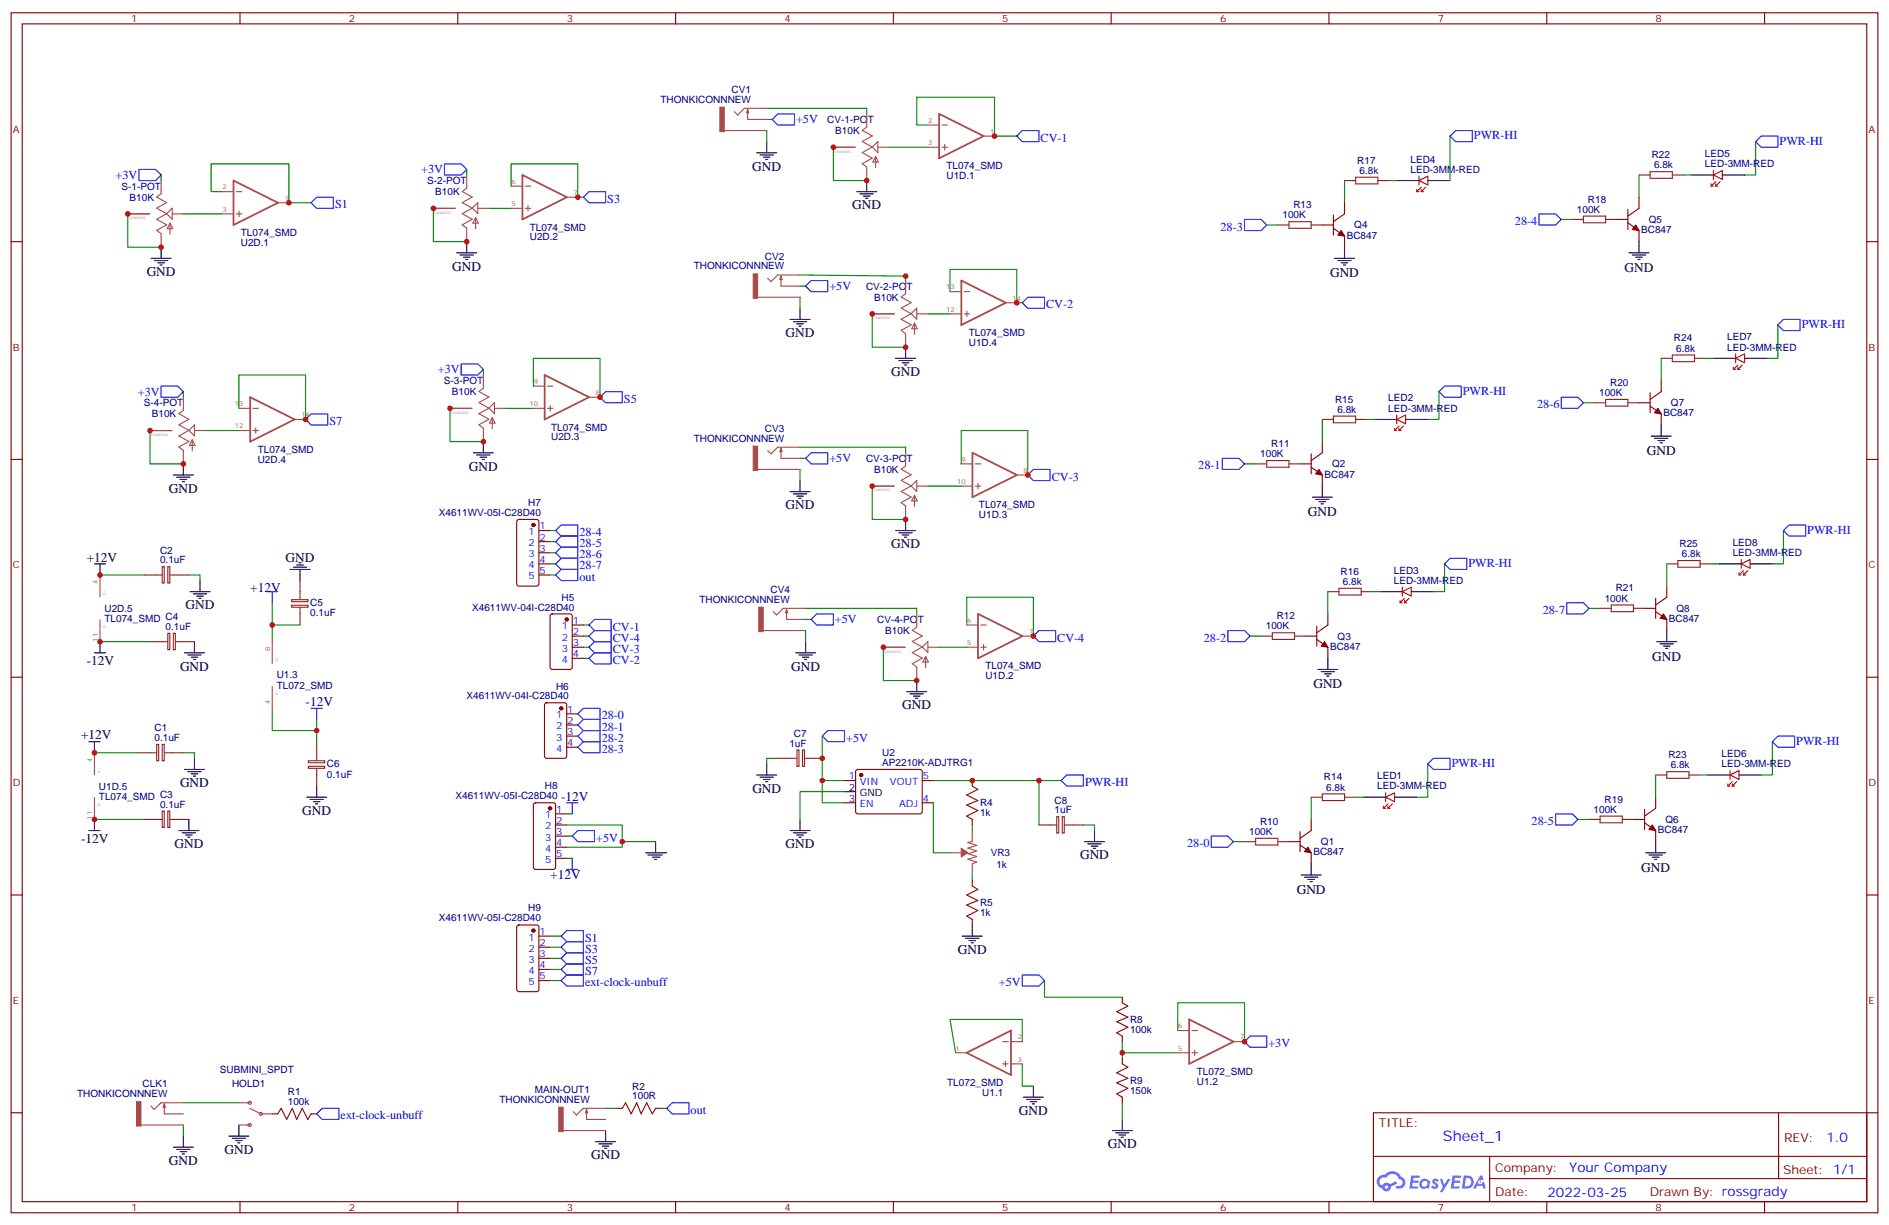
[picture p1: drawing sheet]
<svg xmlns="http://www.w3.org/2000/svg" width="600mm" height="389mm" viewBox="0 0 600 389" stroke-linecap="round" stroke-linejoin="round" font-family="sans-serif">
<g fill="none" stroke="#870000" stroke-width=".35">
<path d="M3.5 4.1h592.7v381h-592.7zM7.1 7.6h585.6v373.9h-585.6zM76.2 4.1v3.5M145.3 4.1v3.5M214.5 4.1v3.5M283.6 4.1v3.5M352.8 4.1v3.5M421.9 4.1v3.5M491.1 4.1v3.5M560.2 4.1v3.5M3.5 76.7h3.6M592.7 76.7h3.5"/>
<path d="M3.5 145.9h3.6M592.7 145.9h3.5M3.5 215h3.6M592.7 215h3.5M3.5 284.2h3.6M592.7 284.2h3.5M3.5 353.3h3.6M436 353.3h156.7v28.2h-156.7zM564.7 353.3v20.9M592.7 353.3h3.5M436.1 367.2h156.4M472.9 374.2h119.6"/>
<path d="M472.9 367.2v14.1M76.2 381.5v3.6M145.3 381.5v3.6M214.5 381.5v3.6M283.6 381.5v3.6M352.8 381.5v3.6M421.9 381.5v3.6M491.1 381.5v3.6M560.2 381.5v3.6"/>
</g>
<g fill="#5487ff">
<path d="M455 374.5a1.22 1.22 0 0 1 1.7 .2l-.3 .6a.47 .47 0 0 0-.4-.4 .47 .47 0 0 0-.5 .2l.2 .2a1.14 1.14 0 0 1 .7 1.8 1.14 1.14 0 0 1-1.9 0l-.2-.2 .5-.6 .7 .5a.29 .29 0 0 0 .4-.3 .29 .29 0 0 0-.3-.3 1.04 1.04 0 0 1-.6-1.7z"/>
<path d="M448 373.2h2.4l.3 .2-.1 .5-1.8 .1-.2 .8h1.6l.3 .4-.4 .4h-1.6l-.1 1.1h1.7l.2 .3-.2 .3-2.7 .1z"/>
<path d="M461.2 373.2l2.7 .2-.2 .5-1.8 .1-.1 .8h1.5l.3 .4-.4 .4h-1.5l-.2 1.1h1.7l.2 .3-.2 .3-2.6 .1z"/>
<path d="M469.9 373.2h.7l.3 1.3-.6 .3a.69 .69 0 0 0-1 .3 .69 .69 0 0 0 .5 .9 .69 .69 0 0 0 .8-.6l.5-.2 .6 2.2h-.8l-.2-.9h-1.7l-.5 .9h-.9z"/>
<path d="M457.1 374.3h.8l.6 1.8 1.1-1.8h.9l-2.5 4.2h-.9l.9-1.5z"/>
<path d="M464.7 373.2l-.6 4.2h1.4a2.11 2.11 0 0 0 2.4-2.1 2.11 2.11 0 0 0-2.5-2.1zM465.4 374a1.43 1.43 0 0 1 1.7 1.6 1.43 1.43 0 0 1-2.1 1.1z"/>
<path d="M451 374.9a1.54 1.54 0 0 0-.1 2.1 1.54 1.54 0 0 0 2.2 .1l.6 .3 .3-2.3-.6-.3a1.49 1.49 0 0 0-2.4 .1zM451.3 375.9a.95 .95 0 0 1 1.9 0 .95 .95 0 0 1-1.9 0z"/>
<path d="M437.7 373.6a2.18 2.18 0 0 0 1.1 3.7 1.44 1.44 0 0 0 1.6 .9 1.44 1.44 0 0 0 1.2-1.4l2-1-.4-.8-2 1a1.47 1.47 0 0 0-2.4 .4 1.39 1.39 0 0 1-.6-1.9 1.39 1.39 0 0 1 2-.5 2.12 2.12 0 0 1 2.1-1.3 2.12 2.12 0 0 1 1.9 1.7 1.14 1.14 0 0 1 1.1 1.4 1.14 1.14 0 0 1-1.7 .7 .43 .43 0 0 0-.5 .4 .43 .43 0 0 0 .4 .5 1.98 1.98 0 0 0 2.6-1.2 1.98 1.98 0 0 0-1.3-2.6 3.1 3.1 0 0 0-5.2-.6l-.9 .1zM439.6 376.9a.55 .55 0 0 1 1.1 0 .55 .55 0 0 1-1.1 0z"/>
<circle cx="470" cy="375.3" r=".26"/>
</g>
<g fill="none" stroke="#008700" stroke-width=".35">
<path d="M243.4 34.4h31.8v1.8M243.4 37.9h1.8M294.6 39.7h-3.6v-8.8h24.7v12.3h7.1M51.2 55.6v1.7M148.2 53.8v1.8M162.3 59.1v-7.1h21.1v10.6h1.8M243.4 41.5v3.5M264.6 46.7v10.6h10.6M282.2 46.7h12.4M426.9 57.3v7.1M441 57.3h2.4M460.4 43.2v14.1"/>
<path d="M520.3 55.6v7M534.5 55.6h2.4M557.4 45v10.6h-3.5M40.6 67.9v10.6h10.6M58.2 67.9h12.4M70.6 60.9h-3.6v-8.9h24.7v12.4h7.1M137.6 66.1v10.6h10.6M155.2 66.1h7.1M402.2 71.4h3.5M495.7 69.7h3.5M254 94.4v3.5M254 87.3l33.5 .4"/>
<path d="M254 90.8h1.8M276.9 99.7v10.5h10.6M287.5 87.3v1.8M294.6 99.7h7M301.6 92.6v-7.1h21.2v10.6h1.8M153.5 117.3v1.8M527.4 113.8v7M541.5 113.8h2.5M564.4 103.2v10.6h-3.5M47.6 136.7v10.6h10.6M58.2 124.4v1.7M65.3 136.7h10.5"/>
<path d="M75.8 129.6v-10.5h21.2v14.1M142.9 129.6v10.6h10.6M160.5 129.6h8.8M169.3 122.6v-8.8h21.2v12.3M419.8 133.2v7M433.9 133.2h2.5M456.8 124.4v8.8h-3.5M502.7 127.9h3.5M254 142h33.5v1.8M254 149v3.6M254 145.5h1.8M276.9 154.3v10.6h10.6"/>
<path d="M294.6 154.3h10.6M305.2 147.3v-10.6h21.1v14.1M395.1 147.3h3.5M174.6 179h1.8M174.6 175.5h1.8M174.6 172h1.8M174.6 168.5h1.8M458.6 179v8.9h-3.5M529.2 179v7.1M543.3 179h2.4M566.2 168.5v10.5h-3.5M31.7 182.6h14.2"/>
<path d="M60 182.6h3.5v1.7M86.4 198.4h8.8M86.4 191.4v12.3M174.6 182.6h1.8M185.2 198.4h1.8M255.8 193.1h35.2v1.8M255.8 196.7h1.7M306.9 198.4v-8.8h21.2v12.4M421.6 187.9v7M435.7 187.9h2.4M504.5 193.1h3.5M31.7 203.7h15.9"/>
<path d="M185.2 205.5h1.8M185.2 202h1.8M185.2 209h1.8M255.8 200.2v3.5M280.5 205.5v10.6h10.5M298.1 205.5h8.8M396.9 202h3.5M30 239h14.1M58.2 239h3.5v1.8M86.4 224.9v7.1h14.1M100.5 228.4v7.1M261.1 233.7v14.1h7"/>
<path d="M562.7 235.5v10.6h-3.5M179.9 258.4h1.8M246.9 240.8h-3.5v1.7M261.1 247.8v7.1h7M268.1 251.4h-14.1v8.8M296.3 254.9v15.9h5.3M296.3 247.8h40.6M329.8 247.8v14.1M416.3 253.1v7.1M430.4 253.1h2.5M453.3 242.5v10.6h-3.5M525.6 246.1v7"/>
<path d="M539.8 246.1h2.4M30 260.2h15.9M179.9 261.9h17.7v7.1h-17.7M179.9 265.5h1.8M179.9 272.5h1.8M197.6 267.2h10.5M308.7 261.9v1.8M308.7 277.8v1.8M344 261.9h3.5v1.8M391.6 267.2h3.5M500.9 260.2h3.6M174.6 297.2h3.6"/>
<path d="M174.6 311.3h3.6M174.6 300.7h3.6M174.6 304.3h3.6M174.6 307.8h3.6M331.6 311.3v5.3h24.7M324.6 330.7v-7h-23l1.8 10.6M324.6 337.8v7h3.5M356.3 330.7v5.3M356.3 334.3h17.6M373.9 327.2v-8.8h21.2v12.3M58.2 350.1h17.6M58.2 357.2v3.5"/>
<path d="M192.3 351.9h3.5M209.9 351.9h1.8M356.3 350.1v5.3"/>
</g>
<g fill="none" stroke="#00f" stroke-width=".35">
<path d="M246.9 36.2h5.3v3.5h-5.3l-1.7-1.8zM44.1 53.8h5.3l1.8 1.8-1.8 1.7h-5.3zM141.1 52h5.3l1.8 1.8-1.8 1.8h-5.3zM324.6 41.5h5.2v3.5h-5.2l-1.8-1.8zM460.4 43.2l1.7-1.7h5.3v3.5h-5.3zM557.4 45l1.8-1.8h5.2v3.5h-5.2zM98.8 64.4l1.7-1.8h5.3v3.5h-5.3zM187 60.9h5.3v3.5h-5.3l-1.8-1.8zM395.1 69.7h5.3l1.8 1.7-1.8 1.8h-5.3zM488.6 67.9h5.3l1.8 1.8-1.8 1.7h-5.3zM257.5 89.1h5.3v3.5h-5.3l-1.7-1.8zM326.3 94.4h5.3v3.5h-5.3l-1.7-1.8z"/>
<path d="M146.4 115.5h5.3l1.8 1.8-1.8 1.8h-5.3zM564.4 103.2l1.8-1.8h5.3v3.6h-5.3zM51.2 122.6h5.2l1.8 1.8-1.8 1.7h-5.2zM98.8 131.4h5.3v3.5h-5.3l-1.8-1.7zM192.3 124.4h5.3v3.5h-5.3l-1.8-1.8zM456.8 124.4l1.8-1.8h5.3v3.5h-5.3zM495.7 126.1h5.2l1.8 1.8-1.8 1.7h-5.2zM257.5 143.8h5.3v3.5h-5.3l-1.7-1.8zM326.3 150.8l1.8-1.8h5.3v3.6h-5.3zM388.1 145.5h5.2l1.8 1.8-1.8 1.7h-5.2zM178.2 166.7h5.2v3.5h-5.2l-1.8-1.7zM178.2 177.3h5.2v3.5h-5.2l-1.8-1.8z"/>
<path d="M178.2 170.2h5.2v3.5h-5.2l-1.8-1.7zM178.2 173.7h5.2v3.6h-5.2l-1.8-1.8zM458.6 179l1.8-1.7h5.3v3.5h-5.3zM566.2 168.5l1.8-1.8h5.3v3.5h-5.3zM84.7 187.9h3.5M86.4 187.9v3.5M178.2 180.8h5.2v3.5h-5.2l-1.8-1.7zM188.7 196.7h5.3v3.5h-5.3l-1.7-1.8zM259.3 194.9h5.3v3.5h-5.3l-1.8-1.7zM497.4 191.4h5.3l1.8 1.7-1.8 1.8h-5.3zM188.7 207.3h5.3v3.5h-5.3l-1.7-1.8zM188.7 203.7h5.3v3.6h-5.3l-1.7-1.8z"/>
<path d="M188.7 200.2h5.3v3.5h-5.3l-1.7-1.7zM329.8 200.2h5.3v3.5h-5.3l-1.7-1.7zM389.8 200.2h5.3l1.8 1.8-1.8 1.7h-5.3zM98.8 224.9h3.5M100.5 224.9v3.5M185.2 232h5.3v3.5h-5.3l-1.8-1.8zM185.2 224.9h5.3v3.5h-5.3l-1.8-1.7zM185.2 228.4h5.3v3.6h-5.3l-1.8-1.8zM185.2 235.5h5.3v3.5h-5.3l-1.8-1.8zM262.8 232h5.3v3.5h-5.3l-1.7-1.8zM564.4 233.7h5.3v3.5h-5.3l-1.7-1.7zM179.9 254.9h3.5"/>
<path d="M181.7 254.9v3.5M338.7 246.1h5.3v3.5h-5.3l-1.8-1.8zM453.3 242.5l1.8-1.7h5.3v3.5h-5.3zM493.9 258.4h5.3l1.7 1.8-1.7 1.7h-5.3zM179.9 276h3.5M181.7 272.5v3.5M183.4 263.7h5.3v3.5h-5.3l-1.7-1.7zM384.5 265.5h5.3l1.8 1.7-1.8 1.8h-5.3zM178.2 297.2l1.7-1.7h5.3v3.5h-5.3zM179.9 299h5.3v3.5h-5.3l-1.7-1.8zM178.2 304.3l1.7-1.8h5.3v3.5h-5.3zM179.9 309.6h5.3v3.5h-5.3l-1.7-1.8z"/>
<path d="M179.9 306h5.3v3.6h-5.3l-1.7-1.8zM324.6 309.6h5.2l1.8 1.7-1.8 1.8h-5.2zM396.9 329h5.3v3.5h-5.3l-1.8-1.8zM102.3 351.9h5.3v3.5h-5.3l-1.8-1.7zM211.7 351.9l1.7-1.8h5.3v3.6h-5.3z"/>
</g>
<path d="M298.2 36.2l14.1 7-14.1 7.1zM74.1 57.3l14.2 7.1-14.2 7zM165.9 55.6l14.1 7-14.1 7.1zM305.2 89.1l14.1 7-14.1 7.1zM172.9 119.1l14.1 7-14.1 7.1zM79.4 126.1l14.1 7.1-14.1 7zM308.7 143.8l14.1 7-14.1 7.1zM310.5 194.9l14.1 7.1-14.1 7zM306.9 334.3l14.1-7.1v14.1zM377.5 323.7l14.1 7-14.1 7.1z" fill="none" stroke="#a64a4a" stroke-width=".56"/>
<g fill="none" stroke="#a64a4a" stroke-width=".35">
<path d="M237.4 34.7v3.2h2.4M237.4 34.7l.3 1.1h-.7zM239.8 34.4h-3.5l-2.1 2.1-1.1-1M239.9 34.4h3.5M239.9 37.9h3.5M275.2 36.2v4.1l-1.4 1.1 3.1 1.8-3.1 1.7 3.1 1.8M294.6 39.7h3.4M299 39.7h1.8M51.2 57.3v4.2l-1.5 1.1 3.2 1.7-3.2 1.8 3.2 1.8M148.2 55.6v4.1l-1.4 1.1 3.1 1.8-3.1 1.7 3.1 1.8M162.3 59.1h3.4M166.7 59.1h1.8"/>
<path d="M230 41.5h9.8M239.9 41.5h3.5M264.6 46.7h6.9M275.2 53.9v3.4M276.9 46.7l-3.1 1.8 3.1 1.7-3.1 1.8 1.4 1v.7M278 49.7v3.5M278 49.7l.9 1.7h-1.8zM278.7 44.9v3.6l-1.8-1.8zM278.8 46.7h3.4M294.6 46.7h3.4M299 46.7h1.8M299.9 45.9v1.7"/>
<path d="M312.3 43.2h3.4M40.6 67.9h6.9M51.2 75v3.5M52.9 67.9l-3.2 1.7 3.2 1.8-3.2 1.7 1.5 1.1v.7M54 70.9v3.5M54 70.9l.9 1.7h-1.8zM54.7 66.1v3.5l-1.8-1.7zM54.7 67.9h3.5M70.6 67.9h3.4M70.6 60.9h3.4M75 67.9h1.8M75 60.9h1.8"/>
<path d="M75.9 67v1.8M88.3 64.4h3.4M137.6 66.1h6.9M148.2 73.3v3.4M149.9 66.1l-3.1 1.8 3.1 1.7-3.1 1.8 1.4 1v.7M149.9 66.1l1.8-1.8v3.6zM151 69.1v3.5M151 69.1l.9 1.8h-1.8zM151.8 66.1h3.4M162.3 66.1h3.4M166.7 66.1h1.8M167.6 65.3v1.7"/>
<path d="M180 62.6h3.4M240.5 94.4h9.9M247.9 87.7v3.1h2.5M247.9 87.7l.4 1h-.7zM250.4 87.3h-3.5l-2.1 2.1-1.1-1M250.5 87.3h3.5M250.5 90.8h3.5M250.5 94.4h3.5M276.9 99.7h7M287.5 89.1v4.2l-1.4 1 3.2 1.8-3.2 1.7 3.2 1.8M289.3 99.6l-3.2 1.8 3.2 1.7-3.2 1.8 1.4 1.1v.7M291 97.8v3.6l-1.7-1.8z"/>
<path d="M291.1 99.7h3.5M301.6 99.7h3.5M301.6 92.6h3.5M306.1 99.7h1.8M306.1 92.6h1.8M307 98.8v1.7M319.3 96.1h3.5M153.5 119.1v4.1l-1.5 1.1 3.2 1.8-3.2 1.7 3.2 1.8M287.5 106.8v3.4M290.3 102.6v3.5M290.3 102.6l.9 1.8h-1.7zM47.6 136.7h7"/>
<path d="M58.2 126.1v4.2l-1.4 1.1 3.2 1.7-3.2 1.8 3.2 1.7M60 136.6l-3.2 1.8 3.2 1.8-3.2 1.7 1.4 1.1v.7M60 136.6l1.7-1.7v3.5zM61 139.6v3.6M61 139.6l.9 1.8h-1.8zM61.8 136.7h3.5M75.8 136.7h3.5M75.8 129.6h3.5M80.3 136.7h1.8M80.3 129.6h1.8M81.2 135.8v1.8M93.5 133.2h3.5"/>
<path d="M142.9 129.6h6.9M153.5 136.8v3.4M155.2 129.6l-3.2 1.8 3.2 1.7-3.2 1.8 1.5 1v.7M155.2 129.6l1.8-1.8v3.6zM156.3 132.6v3.5M156.3 132.6l.9 1.8h-1.8zM157 129.6h3.5M169.3 129.6h3.5M169.3 122.6h3.5M173.8 129.6h1.8M173.8 122.6h1.8M174.7 128.8v1.7"/>
<path d="M187 126.1h3.5M58.2 143.8v3.5M240.5 149h9.9M247.9 142.3v3.2h2.5M247.9 142.3l.4 1.1h-.7zM250.4 142h-3.5l-2.1 2.1-1.1-1M250.5 142h3.5M250.5 145.5h3.5M250.5 149h3.5M276.9 154.3h7M287.5 143.8v4.1l-1.4 1.1 3.2 1.8-3.2 1.7 3.2 1.8M289.3 154.3l-3.2 1.7 3.2 1.8-3.2 1.8 1.4 1v.7"/>
<path d="M290.3 157.3v3.5M290.3 157.3l.9 1.7h-1.7zM291 152.5v3.5l-1.7-1.7zM291.1 154.3h3.5M305.2 154.3h3.4M305.2 147.3h3.4M309.6 154.3h1.8M309.6 147.3h1.8M310.5 153.5v1.7M322.8 150.8h3.5M287.5 161.5v3.4M31.7 182.6v6.9"/>
<path d="M31.7 196.8v6.9M249.7 193.5v3.2h2.5M249.7 193.5l.4 1.1h-.7zM252.2 193.1h-3.5l-2.2 2.2-1-1.1M252.3 193.1h3.5M252.3 196.7h3.5M291 194.9v4.2l-1.4 1 3.2 1.8-3.2 1.8 3.2 1.7M306.9 198.4h3.5M311.4 198.4h1.7M86.4 203.7v7M86.4 218v6.9M242.3 200.2h9.9"/>
<path d="M252.3 200.2h3.5M280.5 205.5h6.9M291 212.6v3.5M292.8 205.4l-3.2 1.8 3.2 1.8-3.2 1.7 1.4 1.1v.7M293.9 208.4v3.6M293.9 208.4l.8 1.8h-1.7zM294.6 203.7v3.5l-1.8-1.8zM294.6 205.5h3.5M306.9 205.5h3.5M311.4 205.5h1.7M312.3 204.6v1.8M324.6 202h3.5"/>
<path d="M30 239v7M30 253.2v7M301.6 270.8h3.5M308.7 263.7v3.5l-1.4 .3 2.8 .9-2.8 .9 2.8 .9-2.8 .9 2.8 .8-2.8 .9 2.8 .9-1.4 .5M308.7 274.3v3.5M303.4 334.3h3.5M318.3 337.8h1.8M318.3 330.7h1.8M319.2 336.9v1.8M321.1 337.8h3.5M321.1 330.7h3.5M373.9 334.3h3.5"/>
<path d="M373.9 327.2h3.5M378.4 334.3h1.8M378.4 327.2h1.8M379.3 333.4v1.7M391.6 330.7h3.5M44.7 357.2h9.9M52.2 350.5v3.2h2.4M52.2 350.5l.3 1h-.7zM54.6 350.1h-3.5l-2.1 2.1-1.1-1M54.7 357.2h3.5M54.7 350.1h3.5M54.7 353.7h3.5"/>
<path d="M75.8 357.2h3.5M75.8 350.1h3.5M78.8 350.1a.5 .5 0 0 1 .7-.4 .5 .5 0 0 1 .2 .8 .5 .5 0 0 1-.8-.2M78.8 357.2a.5 .5 0 0 1 .7-.5 .5 .5 0 0 1 .2 .8 .5 .5 0 0 1-.8-.1M79.3 351.9l3.5 1.8M82.3 353.7a.5 .5 0 0 1 .7-.5 .5 .5 0 0 1 .2 .8 .5 .5 0 0 1-.8-.2M83 353.7h3.4M178.8 359h9.9M186.2 352.2v3.2h2.5M186.2 352.2l.4 1.1h-.7zM188.7 351.9h-3.5l-2.2 2.1-1-1M188.8 351.9h3.5"/>
<path d="M188.8 355.4h3.5M188.8 359h3.5"/>
</g>
<g fill="none" stroke="#000" stroke-width=".35">
<path d="M240.2 48.5h6.4M241.3 49.2h4.2M242.4 49.9h2.1M243.1 50.6h.7M243.4 45v3.5M275.2 57.3v3.6M443.4 57.3h7.1M453.3 57.3h7.1M536.9 55.6h7.1M546.8 55.6h7.1M51.2 78.5v3.5M148.2 76.7v3.6"/>
<path d="M272 60.9h6.3M273 61.6h4.3M274.1 62.3h2.1M274.8 63h.7M426.9 78.5v3.5M520.3 76.7v3.6M48 82h6.3M49 82.7h4.3M50.1 83.4h2.1M50.8 84.1h.7M145 80.3h6.3M146 81h4.3"/>
<path d="M147.1 81.7h2.1M147.8 82.4h.7M254 97.9v3.5M423.7 82h6.3M424.7 82.7h4.3M425.8 83.4h2.1M426.5 84.1h.7M517.2 80.3h6.3M518.2 81h4.3M519.3 81.7h2.1M520 82.4h.7M250.8 101.4h6.4"/>
<path d="M251.9 102.1h4.2M252.9 102.8h2.2M253.6 103.5h.8M284.3 113.8h6.4M285.4 114.5h4.2M286.5 115.2h2.1M287.2 115.9h.7M287.5 110.2v3.6M544 113.8h7M553.9 113.8h7M436.4 133.2h7M446.3 133.2h7"/>
<path d="M524.2 138.5h6.4M525.3 139.2h4.2M526.3 139.9h2.2M527.4 134.9v3.6M55 150.8h6.4M56.1 151.5h4.2M57.1 152.2h2.2M57.9 152.9h.7M58.2 147.3v3.5M150.3 143.8h6.3M151.3 144.5h4.3M152.4 145.2h2.1"/>
<path d="M153.1 145.9h.7M153.5 140.2v3.6M250.8 156.1h6.4M251.9 156.8h4.2M252.9 157.5h2.2M253.6 158.2h.8M254 152.6v3.5M416.6 157.9h6.4M417.7 158.6h4.2M418.7 159.3h2.2M419.5 160h.7M419.8 154.3v3.6"/>
<path d="M527 140.6h.8M30 179h3.5M31.7 179v3.6M94.2 179.4h2.1M94.9 178.7h.7M284.3 168.5h6.4M285.4 169.2h4.2M286.5 169.9h2.1M287.2 170.6h.7M287.5 164.9v3.6M545.7 179h7.1M555.6 179h7.1"/>
<path d="M60.3 187.9h6.4M61.4 188.6h4.2M62.4 189.3h2.2M63.1 190h.8M63.5 184.3v3.6M92.1 180.8h6.3M93.1 180.1h4.3M95.2 180.8v3.5M438.1 187.9h7.1M448 187.9h7.1M30 207.3h3.5M31.7 203.7v3.6"/>
<path d="M58.6 207.3h6.3M59.6 208h4.3M60.7 208.7h2.1M61.4 209.4h.7M61.7 203.7v3.6M252.6 207.3h6.3M253.6 208h4.3M254.7 208.7h2.1M255.4 209.4h.7M255.8 203.7v3.6M287.9 219.6h6.3M291 216.1v3.5"/>
<path d="M418.4 212.5h6.3M419.5 213.3h4.2M420.5 214h2.1M421.2 214.7h.7M421.6 209v3.5M526 203.7h6.3M527 204.4h4.3M528.1 205.1h2.1M528.8 205.8h.7M529.2 200.2v3.5M28.2 235.5h3.5M30 235.5v3.5"/>
<path d="M288.9 220.3h4.3M290 221h2.1M290.7 221.7h.7M58.6 244.3h6.3M59.6 245h4.3M60.7 245.7h2.1M61.4 246.4h.7M61.7 240.8v3.5M97.4 253.1h6.3M98.4 253.8h4.3M99.5 254.5h2.1M100.2 255.2h.7"/>
<path d="M100.5 249.6v3.5M240.2 246.1h6.4M241.3 246.8h4.2M242.4 247.5h2.1M243.1 248.2h.7M243.4 242.5v3.6M268.1 251.4h3.5M432.9 253.1h7M442.7 253.1h7.1M542.2 246.1h7.1M552.1 246.1h7.1M28.2 263.7h3.5"/>
<path d="M30 260.2v3.5M56.8 263.7h6.3M57.9 264.4h4.2M58.9 265.1h2.1M59.6 265.8h.7M60 260.2v3.5M205 270.8h6.7M205.7 271.5h4.6M207.1 272.2h2.4M207.8 272.9h.7M208.1 267.2v3.6M250.8 263.7h6.4"/>
<path d="M251.9 264.4h4.2M252.9 265.1h2.2M253.6 265.8h.8M254 260.2v3.5M344.3 267.2h6.4M345.4 267.9h4.2M346.4 268.6h2.1M347.1 269.3h.7M347.5 263.7v3.5M413.1 277.8h6.4M414.2 278.5h4.2M415.2 279.2h2.1"/>
<path d="M415.9 279.9h.7M416.3 274.3v3.5M522.5 270.8h6.3M523.5 271.5h4.3M524.6 272.2h2.1M525.3 272.9h.7M525.6 267.2v3.6M305.5 297.2h6.4M306.6 297.9h4.2M307.6 298.6h2.1M308.3 299.3h.7M308.7 293.7v3.5"/>
<path d="M75.8 357.2v3.5M192.3 359v3.5M324.9 348.4h6.4M326 349.1h4.2M327 349.8h2.1M327.7 350.5h.7M328.1 344.8v3.6M353.1 359h6.4M354.2 359.7h4.2M356.3 355.4v3.6M55 364.2h6.4M56.1 364.9h4.2"/>
<path d="M57.1 365.7h2.2M57.9 366.4h.7M58.2 360.7v3.5M72.7 360.7h6.3M73.7 361.4h4.3M74.8 362.1h2.1M75.5 362.8h.7M189.1 362.5h6.3M190.1 363.2h4.3M191.2 363.9h2.1M191.9 364.6h.7M355.2 360.4h2.2"/>
<path d="M356 361.1h.7"/>
</g>
<g fill="none" stroke="#8c2424" stroke-width=".35">
<path d="M426.9 57.3h3.5M430.4 56.3h7v2.1h-7zM437.4 57.3h3.6M520.3 55.6h3.6M523.9 54.5h7v2.1h-7zM530.9 55.6h3.6M405.7 71.4h3.5M409.2 70.4h7.1v2.1h-7.1zM416.3 71.4h3.5M499.2 69.7h3.5M502.7 68.6h7.1v2.1h-7.1zM509.8 69.7h3.5"/>
<path d="M527.4 113.8h3.5M530.9 112.7h7.1v2.1h-7.1zM538 113.8h3.5M419.8 133.2h3.5M423.3 132.1h7.1v2.1h-7.1zM430.4 133.2h3.5M506.2 127.9h3.6M509.8 126.8h7v2.1h-7zM516.8 127.9h3.5M398.6 147.3h3.6M402.2 146.2h7v2.1h-7zM409.2 147.3h3.5"/>
<path d="M51.5 179.9h.6v5.2h-.6zM53.3 179.9h.6v5.2h-.6zM529.2 179h3.5M532.7 178h7.1v2.1h-7.1zM539.8 179h3.5M45.9 182.6h5.6M54 182.6h6M92.6 190.4h5.2v.6h-5.2zM92.6 192.2h5.2v.6h-5.2zM95.2 184.3v6M95.2 192.8v5.6M421.6 187.9h3.5"/>
<path d="M425.1 186.8h7.1v2.1h-7.1zM432.2 187.9h3.5M508 193.1h3.5M511.5 192.1h7.1v2.1h-7.1zM518.6 193.1h3.5M47.6 203.7h5.7M53.3 201.1h.6v5.2h-.6zM55 201.1h.7v5.2h-.7zM55.7 203.7h6M400.4 202h3.5M403.9 200.9h7.1v2.1h-7.1zM411 202h3.5"/>
<path d="M44.1 239h5.6M49.7 236.4h.7v5.1h-.7zM51.5 236.4h.6v5.1h-.6zM52.2 239h6M100.5 235.5v6M253 238.1h.6v5.2h-.6zM254.8 238.1h.6v5.2h-.6zM51.5 257.5h.6v5.2h-.6zM53.3 257.5h.6v5.2h-.6zM97.9 241.5h5.2v.7h-5.2zM97.9 243.3h5.2v.6h-5.2zM100.5 243.9v5.7"/>
<path d="M246.9 240.8h6M255.4 240.8h5.7M335.5 259.3h.6v5.2h-.6zM337.3 259.3h.6v5.2h-.6zM416.3 253.1h3.5M419.8 252.1h7.1v2.1h-7.1zM426.9 253.1h3.5M508 259.1h7.1v2.1h-7.1zM525.6 246.1h3.6M529.2 245h7v2.1h-7zM536.2 246.1h3.6M45.9 260.2h5.6"/>
<path d="M54 260.2h6M329.8 261.9h5.7M338 261.9h6M395.1 267.2h3.5M398.6 266.2h7.1v2.1h-7.1zM405.7 267.2h3.5M504.5 260.2h3.5M515.1 260.2h3.5"/>
</g>
<path d="M308.7 249.6l1.7 1-3.5 1.8 3.5 1.8-3.5 1.4 3.5 1.8-3.5 1.7 1.8 1.1M308.7 281.3l1.7 1.1-3.5 1.8 3.5 1.7-3.5 1.4 3.5 1.8-3.5 1.8 1.8 1M356.3 318.4l1.8 1-3.6 1.8 3.6 1.8-3.6 1.4 3.6 1.7-3.6 1.8 1.8 1.1M356.3 337.8l1.8 1-3.6 1.8 3.6 1.8-3.6 1.4 3.6 1.7-3.6 1.8 1.8 1.1M88.2 353.7l1.1-1.8 1.7 3.5 1.8-3.5 1.4 3.5 1.8-3.5 1.7 3.5 1.1-1.7M197.6 351.9l1-1.8 1.8 3.6 1.7-3.6 1.5 3.6 1.7-3.6 1.8 3.6 1-1.8" fill="none" stroke="#a10000" stroke-width=".35"/>
<g fill="none" stroke="#870000" stroke-width=".35">
<path d="M419.8 71.4h3.5M423.3 72.5l3.6 2.5v3.5M423.3 68.3v6.3M426.9 64.4v3.5l-3.6 2.5M513.3 69.7h3.5M516.8 70.7l3.5 2.5v3.5M516.8 66.5v6.3M520.3 62.6v3.5l-3.5 2.5M520.3 127.9h3.6M523.9 128.9l3.5 2.5v3.5M523.9 124.7v6.4M527.4 120.8v3.6l-3.5 2.4"/>
<path d="M412.7 147.3h3.6M416.3 148.3l3.5 2.5v3.5M416.3 144.1v6.4M419.8 140.2v3.6l-3.5 2.4M164.3 165.1l.4-.2h5.7l.6 .5 .1 20-.5 .6-5.9 .1-.6-.5-.1-20zM171.1 168.5h3.5M171.1 172h3.5M171.1 175.5h3.5M171.1 179h3.5M171.1 182.6h3.5M174.9 195.1l.4-.2h5.7l.6 .4 .1 16.5-.5 .7h-5.9l-.6-.4-.1-16.5zM181.7 198.4h3.5"/>
<path d="M418 198.8v6.3M421.6 194.9v3.5l-3.6 2.5M522.1 193.1h3.5M525.6 194.2l3.6 2.5v3.5M525.6 190v6.3M529.2 186.1v3.5l-3.6 2.5M181.7 202h3.5M181.7 205.5h3.5M181.7 209h3.5M414.5 202h3.5M418 203l3.6 2.5v3.5M173.1 223.3l.5-.2h5.6l.7 .5v16.5l-.4 .6-5.9 .1-.7-.5v-16.5z"/>
<path d="M179.9 226.7h3.5M179.9 230.2h3.5M179.9 233.7h3.5M179.9 237.2h3.5M169.6 255.1l.4-.2h5.7l.6 .4 .1 20-.5 .7h-5.9l-.6-.4-.1-20zM176.4 258.4h3.5M268.1 247.8h3.5M268.1 254.9h3.5M271.9 244.5l.4-.2 20.1 .1 .4 .6-.1 13-.6 .4-20-.1-.5-.6v-12.7zM292.8 247.8h3.5M292.8 254.9h3.5M308.7 247.8v1.8"/>
<path d="M522.1 257v6.3M525.6 253.1v3.5l-3.5 2.5M176.4 261.9h3.5M176.4 265.5h3.5M176.4 269h3.5M176.4 272.5h3.5M308.7 260.2v1.7M308.7 279.6v1.7M409.2 267.2h3.5M412.7 268.3l3.6 2.5v3.5M412.7 264.1v6.3M416.3 260.2v3.5l-3.6 2.5"/>
<path d="M518.6 260.2h3.5M522.1 261.2l3.5 2.5v3.5M164.3 293.9l.4-.2h5.7l.6 .4 .1 20-.5 .7-5.9 .1-.6-.5-.1-20zM171.1 297.2h3.5M308.7 291.9v1.8M171.1 300.7h3.5M171.1 304.3h3.5M171.1 307.8h3.5M171.1 311.3h3.5M356.3 316.6v1.8M356.3 329v1.7M356.3 336v1.8"/>
<path d="M86.4 353.7h1.8M98.8 353.7h1.7M195.8 351.9h1.8M208.1 351.9h1.8M356.3 348.4v1.7"/>
</g>
<g fill="#a64a4a" stroke="#a64a4a" stroke-width=".32">
<path d="M43.3 349.8h1.4v7.7h-1.4z"/>
<path d="M177.4 351.5h1.4v7.8h-1.4z"/>
<path d="M228.5 34h1.5v7.8h-1.5z"/>
<path d="M239.1 141.6h1.4v7.8h-1.4z"/>
<path d="M240.9 192.8h1.4v7.8h-1.4z"/>
<path d="M239.1 87h1.4v7.7h-1.4z"/>
<path d="M305.2 269.3l2.1 1.4-2.1 1.4z"/>
</g>
<g fill="#870000" stroke="#870000" stroke-width=".35">
<path d="M425.8 73.2l1.1 1.8-2.2-.4z"/>
<path d="M418.7 149l1.1 1.8-2.1-.3z"/>
<path d="M420.5 203.7l1.1 1.8-2.1-.4z"/>
<path d="M415.2 269l1.1 1.8-2.1-.4z"/>
<path d="M519.3 71.4l1 1.8-2.1-.4z"/>
<path d="M526.3 129.6l1.1 1.8-2.1-.3z"/>
<path d="M528.1 194.9l1.1 1.8-2.2-.4z"/>
<path d="M524.6 261.9l1 1.8-2.1-.4z"/>
<circle cx="273.4" cy="246.1" r=".53"/>
<circle cx="169.3" cy="166.7" r=".53"/>
<circle cx="169.3" cy="295.5" r=".53"/>
<circle cx="174.6" cy="256.6" r=".53"/>
<circle cx="178.2" cy="224.9" r=".53"/>
<circle cx="179.9" cy="196.7" r=".53"/>
</g>
<g fill="none" stroke="#f00" stroke-width=".35">
<path d="M450.5 57.3l2.8-1.4v2.8zM450.5 55.9v2.8M451.2 59.4l-1.4 1.5M452.6 59.4l-1.4 1.5M543.3 58.4v.7h.7M544 55.6l2.8-1.4v2.8zM544 54.2v2.8M544.7 58.4v.7h.7M544.7 57.7l-1.4 1.4M546.1 57.7l-1.4 1.4M449.8 60.1v.8h.7M451.2 60.1v.8h.7"/>
<path d="M550.3 116.6v.7h.7M551 113.8l2.9-1.4v2.8zM551 112.4v2.8M551.7 116.6v.7h.7M551.7 115.9l-1.4 1.4M553.2 115.9l-1.5 1.4M442.7 136v.7h.7M443.4 133.2l2.9-1.4v2.8zM443.4 131.8v2.8M444.1 136v.7h.8M444.1 135.3l-1.4 1.4M445.6 135.3l-1.5 1.4"/>
<path d="M552.8 179l2.8-1.4v2.8zM552.8 177.6v2.8M444.5 190.7v.7h.7M445.2 187.9l2.8-1.5v2.9zM445.2 186.4v2.9M445.9 190.7v.7h.7M445.9 190l-1.4 1.4M447.3 190l-1.4 1.4M552.1 181.9v.7h.7M553.5 181.9v.7h.7M553.5 181.2l-1.4 1.4M554.9 181.2l-1.4 1.4"/>
<path d="M439.2 255.9v.7h.7M439.9 253.1l2.8-1.4v2.8zM439.9 251.7v2.8M440.6 255.9v.7h.7M440.6 255.2l-1.4 1.4M442 255.2l-1.4 1.4M548.6 248.9v.7h.7M549.3 246.1l2.8-1.4v2.8zM549.3 244.7v2.8M550 248.9v.7h.7M550 248.2l-1.4 1.4M551.4 248.2l-1.4 1.4"/>
</g>
<g fill="#c00">
<circle cx="91.7" cy="64.4" r=".88"/>
<circle cx="183.4" cy="62.6" r=".88"/>
<circle cx="190.5" cy="126.1" r=".88"/>
<circle cx="97" cy="133.2" r=".88"/>
<circle cx="31.8" cy="182.6" r=".88"/>
<circle cx="31.8" cy="203.7" r=".88"/>
<circle cx="261.1" cy="247.8" r=".88"/>
<circle cx="329.8" cy="247.8" r=".88"/>
<circle cx="308.7" cy="247.8" r=".88"/>
<circle cx="261.1" cy="240.8" r=".88"/>
<circle cx="30" cy="260.2" r=".88"/>
<circle cx="30" cy="239" r=".88"/>
<circle cx="100.5" cy="232" r=".88"/>
<circle cx="86.4" cy="198.4" r=".88"/>
<circle cx="395.1" cy="330.7" r=".88"/>
<circle cx="287.5" cy="87.7" r=".88"/>
<circle cx="51.2" cy="78.5" r=".88"/>
<circle cx="40.6" cy="67.9" r=".88"/>
<circle cx="58.2" cy="147.3" r=".88"/>
<circle cx="47.6" cy="136.7" r=".88"/>
<circle cx="148.2" cy="76.7" r=".88"/>
<circle cx="137.6" cy="66.1" r=".88"/>
<circle cx="153.5" cy="140.2" r=".88"/>
<circle cx="142.9" cy="129.6" r=".88"/>
<circle cx="275.2" cy="57.3" r=".88"/>
<circle cx="264.6" cy="46.7" r=".88"/>
<circle cx="287.5" cy="110.2" r=".88"/>
<circle cx="276.9" cy="99.7" r=".88"/>
<circle cx="287.5" cy="164.9" r=".88"/>
<circle cx="276.9" cy="154.3" r=".88"/>
<circle cx="291" cy="216.1" r=".88"/>
<circle cx="280.5" cy="205.5" r=".88"/>
<circle cx="356.3" cy="334.3" r=".88"/>
<circle cx="197.6" cy="267.2" r=".88"/>
<circle cx="326.3" cy="150.8" r=".88"/>
<circle cx="322.8" cy="96.1" r=".88"/>
<circle cx="328.1" cy="202" r=".88"/>
<circle cx="315.7" cy="43.2" r=".88"/>
</g>
<text font-size="4.6" fill="#00f" x="458.1" y="362.3">Sheet_1</text>
<g font-size="4.2">
<text x="238.8" y="54.2">GND</text>
<text x="270.6" y="66.5">GND</text>
<text x="46.6" y="87.7">GND</text>
<text x="143.6" y="85.9">GND</text>
<text x="422.3" y="88">GND</text>
<text x="515.8" y="86.3">GND</text>
<text x="249.4" y="107.1">GND</text>
<text x="282.9" y="119.4">GND</text>
<text x="148.9" y="149.4">GND</text>
<text x="522.8" y="144.5">GND</text>
<text x="53.6" y="156.5">GND</text>
<text x="249.4" y="161.7">GND</text>
<text x="415.2" y="163.9">GND</text>
<text x="27.5" y="178.3">+12V</text>
<text x="90.7" y="178.3">GND</text>
<text x="282.9" y="174.1">GND</text>
<text x="58.9" y="193.5">GND</text>
<text x="524.6" y="209.7">GND</text>
<text x="27.5" y="211.1">-12V</text>
<text x="57.1" y="212.9">GND</text>
<text x="251.2" y="212.9">GND</text>
<text x="417" y="218.6">GND</text>
<text x="286.5" y="225.2">GND</text>
<text x="25.8" y="234.8">+12V</text>
<text x="57.1" y="249.9">GND</text>
<text x="238.9" y="251.7">GND</text>
<text x="96" y="258.8">GND</text>
<text x="25.8" y="267.6">-12V</text>
<text x="55.4" y="269.3">GND</text>
<text x="249.4" y="269.3">GND</text>
<text x="342.9" y="272.9">GND</text>
<text x="521" y="276.8">GND</text>
<text x="411.7" y="283.8">GND</text>
<text x="304.1" y="302.9">GND</text>
<text x="323.5" y="354">GND</text>
<text x="351.7" y="364.6">GND</text>
<text x="53.6" y="369.9">GND</text>
<text x="71.3" y="366.4">GND</text>
<text x="187.7" y="368.1">GND</text>
</g>
<g font-size="4.2" fill="#000080">
<text x="79.4" y="187.9">+12V</text>
<text x="97" y="224.2">-12V</text>
<text x="178.2" y="254.2">-12V</text>
<text x="174.7" y="279.2">+12V</text>
</g>
<g font-size="4.2" fill="#00f">
<text x="579.8" y="362.6">1.0</text>
<text x="498.2" y="372.1">Your Company</text>
<text x="491.3" y="379.9">2022-03-25</text>
</g>
<g font-size="3.9" fill="#00f">
<text x="252.7" y="39.2">+5V</text>
<text x="330.4" y="45">CV-1</text>
<text x="468" y="44.3">PWR-HI</text>
<text x="565" y="46">PWR-HI</text>
<text x="36.7" y="56.8">+3V</text>
<text x="133.7" y="55.1">+3V</text>
<text x="192.8" y="64.4">S3</text>
<text x="106.4" y="66.1">S1</text>
<text x="481" y="71.4">28-4</text>
<text x="387.5" y="73.2">28-3</text>
<text x="263.3" y="92.1">+5V</text>
<text x="332.1" y="97.9">CV-2</text>
<text x="572" y="104.2">PWR-HI</text>
<text x="139" y="118.6">+3V</text>
<text x="43.8" y="125.6">+3V</text>
<text x="464.4" y="125.4">PWR-HI</text>
<text x="198.1" y="127.9">S5</text>
<text x="488" y="129.6">28-6</text>
<text x="104.6" y="134.9">S7</text>
<text x="263.3" y="146.8">+5V</text>
<text x="380.4" y="149">28-1</text>
<text x="333.9" y="152.6">CV-3</text>
<text x="184" y="170.2">28-4</text>
<text x="184" y="173.7">28-5</text>
<text x="573.8" y="169.5">PWR-HI</text>
<text x="184" y="177.3">28-6</text>
<text x="184" y="184.3">out</text>
<text x="184" y="180.8">28-7</text>
<text x="466.2" y="180.1">PWR-HI</text>
<text x="265.1" y="197.9">+5V</text>
<text x="489.8" y="194.9">28-7</text>
<text x="194.6" y="200.2">CV-1</text>
<text x="194.6" y="203.7">CV-4</text>
<text x="335.7" y="203.7">CV-4</text>
<text x="382.2" y="203.7">28-2</text>
<text x="194.6" y="207.3">CV-3</text>
<text x="194.6" y="210.8">CV-2</text>
<text x="191" y="228.4">28-0</text>
<text x="191" y="232">28-1</text>
<text x="191" y="235.5">28-2</text>
<text x="191" y="239">28-3</text>
<text x="268.6" y="235.5">+5V</text>
<text x="570.3" y="236.5">PWR-HI</text>
<text x="460.9" y="243.6">PWR-HI</text>
<text x="344.5" y="249.6">PWR-HI</text>
<text x="486.3" y="261.9">28-5</text>
<text x="189.3" y="267.2">+5V</text>
<text x="376.9" y="269">28-0</text>
<text x="185.7" y="299">S1</text>
<text x="185.7" y="302.5">S3</text>
<text x="185.7" y="306">S5</text>
<text x="185.7" y="309.6">S7</text>
<text x="185.7" y="313.1">ext-clock-unbuff</text>
<text x="317.1" y="313.1">+5V</text>
<text x="402.7" y="332.5">+3V</text>
<text x="219.3" y="353.7">out</text>
<text x="108.1" y="355.4">ext-clock-unbuff</text>
</g>
<g font-size="3.9" fill="#800">
<text x="437.8" y="357.9">TITLE:</text>
<text x="566.4" y="362.6">REV:</text>
<text x="474.7" y="372.1">Company:</text>
<text x="566.1" y="372.7">Sheet: 1/1</text>
<text x="474.7" y="379.8">Date:</text>
<text x="523.7" y="379.9">Drawn By: rossgrady</text>
</g>
<g font-size="3.2" fill="#800">
<text x="41.6" y="7.1">1</text>
<text x="110.8" y="7.1">2</text>
<text x="179.9" y="7.1">3</text>
<text x="249.1" y="7.1">4</text>
<text x="318.2" y="7.1">5</text>
<text x="387.3" y="7.1">6</text>
<text x="456.5" y="7.1">7</text>
<text x="525.6" y="7.1">8</text>
<text x="4.1" y="42.2">A</text>
<text x="593.2" y="42.2">A</text>
<text x="4.1" y="111.3">B</text>
<text x="593.2" y="111.3">B</text>
<text x="4.1" y="180.4">C</text>
<text x="593.2" y="180.4">C</text>
<text x="4.1" y="249.6">D</text>
<text x="593.2" y="249.6">D</text>
<text x="4.1" y="318.7">E</text>
<text x="593.2" y="318.7">E</text>
<text x="41.6" y="384.5">1</text>
<text x="110.8" y="384.5">2</text>
<text x="179.9" y="384.5">3</text>
<text x="249.1" y="384.5">4</text>
<text x="318.2" y="384.5">5</text>
<text x="387.3" y="384.5">6</text>
<text x="456.5" y="384.5">7</text>
<text x="525.6" y="384.5">8</text>
</g>
<g font-size="3.2" fill="#000080">
<text x="232.3" y="29.5">CV1</text>
<text x="209.7" y="32.6">THONKICONNNEW</text>
<text x="262.6" y="39.1">CV-1-POT</text>
<text x="265.2" y="42.6">B10K</text>
<text x="300.5" y="53.8">TL074_SMD</text>
<text x="430.9" y="52">R17</text>
<text x="447.8" y="51.6">LED4</text>
<text x="524.4" y="50.2">R22</text>
<text x="525.1" y="53.4">6.8k</text>
<text x="541.3" y="53.1">LED-3MM-RED</text>
<text x="541.3" y="49.8">LED5</text>
<text x="135.6" y="58.5">S-2-POT</text>
<text x="300.5" y="56.9">U1D.1</text>
<text x="431.6" y="55.2">6.8k</text>
<text x="447.8" y="54.9">LED-3MM-RED</text>
<text x="38.6" y="60.2">S-1-POT</text>
<text x="41.2" y="63.7">B10K</text>
<text x="138.2" y="62">B10K</text>
<text x="504.1" y="64.3">R18</text>
<text x="407.2" y="69.3">100K</text>
<text x="410.6" y="66.1">R13</text>
<text x="500.7" y="67.6">100K</text>
<text x="523.4" y="70.8">Q5</text>
<text x="76.5" y="75">TL074_SMD</text>
<text x="168.2" y="73.2">TL074_SMD</text>
<text x="168.2" y="76.3">U2D.2</text>
<text x="427.6" y="75.8">BC847</text>
<text x="430" y="72.5">Q4</text>
<text x="521.1" y="74">BC847</text>
<text x="76.5" y="78.1">U2D.1</text>
<text x="242.8" y="82.4">CV2</text>
<text x="220.3" y="85.5">THONKICONNNEW</text>
<text x="275" y="92">CV-2-POT</text>
<text x="277.5" y="95.5">B10K</text>
<text x="307.6" y="106.7">TL074_SMD</text>
<text x="307.6" y="109.8">U1D.4</text>
<text x="531.4" y="108.4">R24</text>
<text x="532.2" y="111.7">6.8k</text>
<text x="548.3" y="111.3">LED-3MM-RED</text>
<text x="548.3" y="108.1">LED7</text>
<text x="140.9" y="122">S-3-POT</text>
<text x="143.5" y="125.5">B10K</text>
<text x="507.7" y="125.8">100K</text>
<text x="511.2" y="122.5">R20</text>
<text x="45.7" y="129">S-4-POT</text>
<text x="423.8" y="127.8">R15</text>
<text x="424.6" y="131.1">6.8k</text>
<text x="440.7" y="130.7">LED-3MM-RED</text>
<text x="440.7" y="127.5">LED2</text>
<text x="530.5" y="129">Q7</text>
<text x="48.2" y="132.5">B10K</text>
<text x="175" y="136.7">TL074_SMD</text>
<text x="242.8" y="137.1">CV3</text>
<text x="528.1" y="132.2">BC847</text>
<text x="81.8" y="143.8">TL074_SMD</text>
<text x="175" y="139.8">U2D.3</text>
<text x="220.3" y="140.2">THONKICONNNEW</text>
<text x="403.6" y="141.9">R11</text>
<text x="81.8" y="146.9">U2D.4</text>
<text x="275" y="146.7">CV-3-POT</text>
<text x="400.1" y="145.2">100K</text>
<text x="422.9" y="148.4">Q2</text>
<text x="277.5" y="150.2">B10K</text>
<text x="420.5" y="151.6">BC847</text>
<text x="167.7" y="160.5">H7</text>
<text x="310.8" y="161.4">TL074_SMD</text>
<text x="139.3" y="163.7">X4611WV-05I-C28D40</text>
<text x="310.8" y="164.5">U1D.3</text>
<text x="533.2" y="173.7">R25</text>
<text x="550.1" y="173.3">LED8</text>
<text x="50.8" y="178.9">0.1uF</text>
<text x="50.8" y="175.8">C2</text>
<text x="533.9" y="176.9">6.8k</text>
<text x="550.1" y="176.6">LED-3MM-RED</text>
<text x="425.6" y="182.5">R16</text>
<text x="426.3" y="185.7">6.8k</text>
<text x="442.5" y="185.4">LED-3MM-RED</text>
<text x="442.5" y="182.1">LED3</text>
<text x="178.3" y="190.7">H5</text>
<text x="222" y="191.4">THONKICONNNEW</text>
<text x="244.6" y="188.3">CV4</text>
<text x="509.5" y="191">100K</text>
<text x="512.9" y="187.8">R21</text>
<text x="33.2" y="197.5">TL074_SMD C4</text>
<text x="33.2" y="194.4">U2D.5</text>
<text x="98.5" y="195.7">0.1uF</text>
<text x="98.5" y="192.5">C5</text>
<text x="149.9" y="193.9">X4611WV-04I-C28D40</text>
<text x="278.5" y="197.8">CV-4-POT</text>
<text x="405.4" y="196.6">R12</text>
<text x="529.9" y="197.5">BC847</text>
<text x="532.3" y="194.3">Q8</text>
<text x="52.6" y="200">0.1uF</text>
<text x="281.1" y="201.3">B10K</text>
<text x="401.9" y="199.8">100K</text>
<text x="424.7" y="203.1">Q3</text>
<text x="422.3" y="206.3">BC847</text>
<text x="87.8" y="215.4">U1.3</text>
<text x="312.8" y="212.5">TL074_SMD</text>
<text x="312.8" y="215.7">U1D.2</text>
<text x="87.8" y="218.6">TL072_SMD</text>
<text x="176.6" y="218.9">H6</text>
<text x="148.1" y="222.1">X4611WV-04I-C28D40</text>
<text x="49.1" y="232.2">C1</text>
<text x="49.1" y="235.3">0.1uF</text>
<text x="250.6" y="237.1">1uF</text>
<text x="252" y="234">C7</text>
<text x="280.1" y="239.9">U2</text>
<text x="103.8" y="243.6">C6</text>
<text x="280.1" y="243.1">AP2210K-ADJTRG1</text>
<text x="529.7" y="240.7">R23</text>
<text x="530.4" y="243.9">6.8k</text>
<text x="546.6" y="243.6">LED-3MM-RED</text>
<text x="546.6" y="240.3">LED6</text>
<text x="31.4" y="250.8">U1D.5</text>
<text x="103.8" y="246.9">0.1uF</text>
<text x="173" y="250.5">H8</text>
<text x="420.3" y="247.7">R14</text>
<text x="421.1" y="251">6.8k</text>
<text x="437.2" y="250.6">LED-3MM-RED</text>
<text x="437.2" y="247.4">LED1</text>
<text x="31.4" y="253.9">TL074_SMD C3</text>
<text x="50.8" y="256.5">0.1uF</text>
<text x="144.6" y="253.7">X4611WV-05I-C28D40</text>
<text x="311.2" y="256">R4</text>
<text x="334.8" y="255.2">C8</text>
<text x="509.4" y="254.8">R19</text>
<text x="311.1" y="259.2">1k</text>
<text x="334.8" y="258.2">1uF</text>
<text x="400.1" y="261.9">R10</text>
<text x="506" y="258.1">100K</text>
<text x="528.7" y="261.3">Q6</text>
<text x="396.6" y="265.1">100K</text>
<text x="419.4" y="268.3">Q1</text>
<text x="526.3" y="264.5">BC847</text>
<text x="314.5" y="271.9">VR3</text>
<text x="316.3" y="275.4">1k</text>
<text x="417" y="271.6">BC847</text>
<text x="311.2" y="287.7">R5</text>
<text x="139.3" y="292.5">X4611WV-05I-C28D40</text>
<text x="167.7" y="289.3">H9</text>
<text x="311.1" y="290.9">1k</text>
<text x="358.8" y="328">100k</text>
<text x="358.8" y="324.8">R8</text>
<text x="69.8" y="340.7">SUBMINI_SPDT</text>
<text x="380" y="341.3">TL072_SMD</text>
<text x="45.3" y="345.2">CLK1</text>
<text x="73.7" y="345">HOLD1</text>
<text x="91.4" y="347.8">R1</text>
<text x="169.8" y="347">MAIN-OUT1</text>
<text x="200.7" y="346">R2</text>
<text x="300.7" y="344.8">TL072_SMD</text>
<text x="358.8" y="347.4">150k</text>
<text x="358.8" y="344.2">R9</text>
<text x="380" y="344.6">U1.2</text>
<text x="24.5" y="348.4">THONKICONNNEW</text>
<text x="91.4" y="350.8">100k</text>
<text x="158.5" y="350.1">THONKICONNNEW</text>
<text x="200.7" y="349.1">100R</text>
<text x="311.8" y="348.1">U1.1</text>
</g>
<g font-size="3.2" fill="#00f">
<text x="167.8" y="169.9">1</text>
<text x="167.8" y="173.4">2</text>
<text x="171.3" y="168.1">1</text>
<text x="171.3" y="171.6">2</text>
<text x="167.8" y="176.9">3</text>
<text x="171.3" y="175.2">3</text>
<text x="171.3" y="178.7">4</text>
<text x="167.8" y="180.4">4</text>
<text x="167.8" y="184">5</text>
<text x="171.3" y="182.2">5</text>
<text x="178.4" y="199.8">1</text>
<text x="178.4" y="203.4">2</text>
<text x="181.9" y="198.1">1</text>
<text x="181.9" y="201.6">2</text>
<text x="178.4" y="206.9">3</text>
<text x="181.9" y="205.1">3</text>
<text x="181.9" y="208.7">4</text>
<text x="178.4" y="210.4">4</text>
<text x="180.1" y="226.3">1</text>
<text x="176.6" y="228.1">1</text>
<text x="176.6" y="231.6">2</text>
<text x="180.1" y="229.8">2</text>
<text x="180.1" y="233.4">3</text>
<text x="176.6" y="235.1">3</text>
<text x="176.6" y="238.7">4</text>
<text x="180.1" y="236.9">4</text>
<text x="269.4" y="247.5">1</text>
<text x="272.9" y="249.2">VIN</text>
<text x="282.6" y="249.2">VOUT</text>
<text x="293" y="247.5">5</text>
<text x="269.4" y="254.5">3</text>
<text x="272.9" y="256.3">EN</text>
<text x="285.4" y="256.3">ADJ</text>
<text x="293" y="254.5">4</text>
<text x="173.1" y="259.8">1</text>
<text x="173.1" y="263.3">2</text>
<text x="176.6" y="258.1">1</text>
<text x="176.6" y="261.6">2</text>
<text x="173.1" y="266.9">3</text>
<text x="176.6" y="265.1">3</text>
<text x="176.6" y="268.6">4</text>
<text x="173.1" y="270.4">4</text>
<text x="173.1" y="273.9">5</text>
<text x="176.6" y="272.2">5</text>
<text x="167.8" y="298.6">1</text>
<text x="171.3" y="296.9">1</text>
<text x="167.8" y="302.2">2</text>
<text x="167.8" y="305.7">3</text>
<text x="171.3" y="300.4">2</text>
<text x="171.3" y="303.9">3</text>
<text x="167.8" y="309.2">4</text>
<text x="171.3" y="307.4">4</text>
<text x="171.3" y="311">5</text>
<text x="167.8" y="312.7">5</text>
</g>
<g font-size="3.2">
<text x="269.4" y="251">2</text>
<text x="272.9" y="252.8">GND</text>
</g>
<g font-size="2.1" fill="#a54b4b">
<text x="294.7" y="39">2</text>
<text x="294.7" y="46">3</text>
<text x="314.4" y="42.5">1</text>
<text x="162.4" y="58.4">6</text>
<text x="70.7" y="60.2">2</text>
<text x="90.4" y="63.7">1</text>
<text x="162.4" y="65.5">5</text>
<text x="182.1" y="61.9">7</text>
<text x="70.7" y="67.2">3</text>
<text x="300.4" y="91.9">13</text>
<text x="321.5" y="95.4">14</text>
<text x="300.4" y="99">12</text>
<text x="169.4" y="121.9">9</text>
<text x="189.2" y="125.4">8</text>
<text x="74.6" y="129">13</text>
<text x="168.1" y="129">10</text>
<text x="74.6" y="136">12</text>
<text x="95.7" y="132.5">14</text>
<text x="305.3" y="146.6">9</text>
<text x="303.9" y="153.6">10</text>
<text x="325" y="150.1">8</text>
<text x="31.1" y="185.5" transform="rotate(-90 31.1 185.5)">4</text>
<text x="307" y="197.7">6</text>
<text x="31.1" y="203.8" transform="rotate(-90 31.1 203.8)">11</text>
<text x="326.7" y="201.3">7</text>
<text x="85.7" y="206.6" transform="rotate(-90 85.7 206.6)">8</text>
<text x="307" y="204.8">5</text>
<text x="85.7" y="223.6" transform="rotate(-90 85.7 223.6)">4</text>
<text x="29.3" y="241.9" transform="rotate(-90 29.3 241.9)">4</text>
<text x="29.3" y="260.2" transform="rotate(-90 29.3 260.2)">11</text>
<text x="374" y="326.5">6</text>
<text x="303.4" y="333.6">1</text>
<text x="323.1" y="330">2</text>
<text x="374" y="333.6">5</text>
<text x="393.8" y="330">7</text>
<text x="323.1" y="337.1">3</text>
</g>
<g font-size="1.1" fill="#838383">
<text x="264.6" y="48.5">(CHASSIS)</text>
<text x="40.6" y="69.6">(CHASSIS)</text>
<text x="137.6" y="67.9">(CHASSIS)</text>
<text x="276.9" y="101.4">(CHASSIS)</text>
<text x="142.9" y="131.4">(CHASSIS)</text>
<text x="47.6" y="138.4">(CHASSIS)</text>
<text x="276.9" y="156">(CHASSIS)</text>
<text x="280.5" y="207.2">(CHASSIS)</text>
</g>
<g font-size="1.1" fill="#4ba54b">
<text x="33.5" y="188.8" transform="rotate(-90 33.5 188.8)">V+</text>
<text x="33.5" y="199.4" transform="rotate(-90 33.5 199.4)">V-</text>
<text x="88.2" y="210" transform="rotate(-90 88.2 210)">V+</text>
<text x="88.2" y="220.6" transform="rotate(-90 88.2 220.6)">V-</text>
<text x="31.7" y="245.3" transform="rotate(-90 31.7 245.3)">V+</text>
<text x="31.7" y="255.9" transform="rotate(-90 31.7 255.9)">V-</text>
</g>
</svg>
